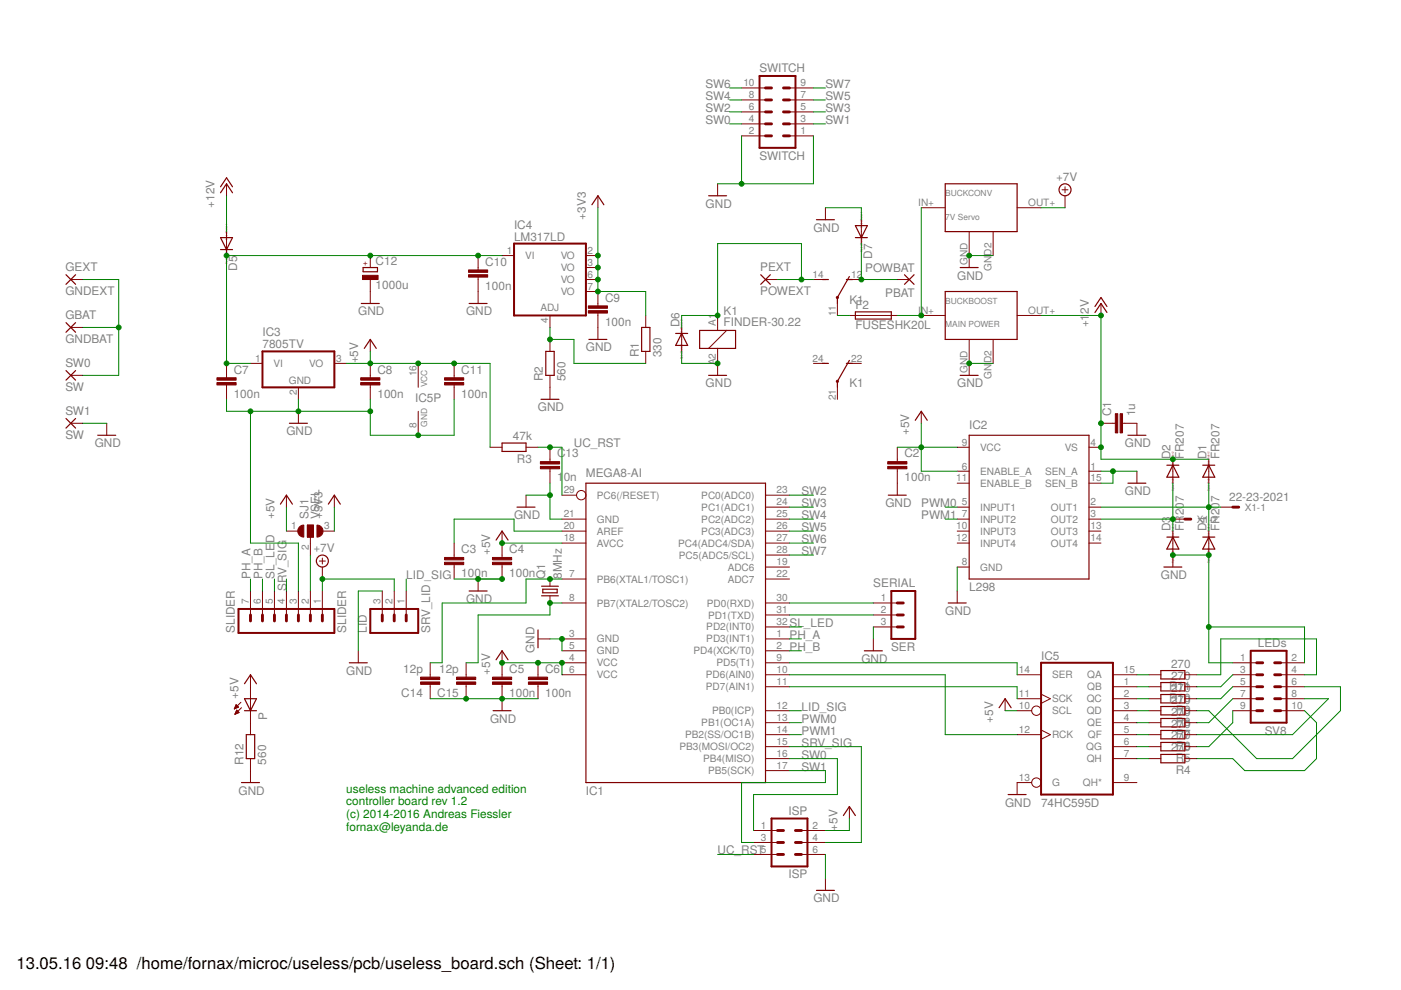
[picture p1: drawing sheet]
<svg xmlns="http://www.w3.org/2000/svg" width="297mm" height="210mm" viewBox="0 0 297 210" stroke-linecap="round" stroke-linejoin="round" font-family="sans-serif">
<g fill="none" stroke="#800000" stroke-width=".25">
<path d="M46.8 39.6l1.2-1.9 1.3 1.9M200.4 39h15.2v10.1h-15.2zM14 58.3l2 2M16 58.3l-2 2M46.8 40.9l1.2-1.9 1.3 1.9M46.8 50.4h2.5l-1.3 2.5zM46.8 52.9h2.5M77 56.7h3v.9h-3zM125.5 43.4l1.3-1.9 1.2 1.9M150.2 41.5h3.9M161.3 58.3l2 2M163.3 58.3l-2 2"/>
<path d="M173.1 46.6h3.8M174.4 59.3h1.2M179.5 59.3h1.2M180.1 58.6l-2.6 4.5v1.2M181.4 47.8h2.5l-1.3 2.6zM181.4 50.4h2.5M191.8 58.3l2 2M193.8 58.3l-2 2M203.6 56.7h3.8M14 68.4l2 2M14 78.6l2 2M16 68.4l-2 2"/>
<path d="M16 78.6l-2 2M76.6 64.3h3.8M77.2 73.9l1.3-1.9 1.3 1.9M99.5 64.3h3.8M115.7 74.5h1.8v5.1h-1.8zM124.9 72h3.8M136 69.4h1.8v5.1h-1.8zM143.3 70.7h2.5M144.5 70.7l1.3 2.5h-2.5zM148.3 70.1h7.7v3.8h-7.7zM150.2 79.6h3.9M174.4 77h1.2"/>
<path d="M179.5 77h1.2M180.1 76.4l-2.6 4.5v1.2M181.4 66.1h7.6v1.5h-7.6zM200.4 61.8h15.2v10.2h-15.2zM203.6 79.6h3.8M232.2 66.3l1.2-2 1.3 2M232.2 65l1.2-1.9 1.3 1.9M14 88.7l2 2.1M16 88.7l-2 2.1M20.7 92.3h3.8M61.4 89.7h3.8M106.4 93.9h5.1v1.8h-5.1z"/>
<path d="M114.7 84.7h3.8M194.1 89.1l1.2-1.9 1.3 1.9M205.5 92.3h25.4v30.5h-25.4zM239.1 92.3h3.9M247.4 98.6h2.5M248.7 98.6l1.2 2.6h-2.5zM255 98.6h2.6M256.3 98.6l1.3 2.6h-2.6zM59.5 106.9l1.2-1.9 1.3 1.9M69.6 106.9l1.3-1.9 1.3 1.9M105.2 114.5l1.2-1.9 1.3 1.9M109.6 107.5h3.8"/>
<path d="M124.2 102.4h38.1v63.5h-38.1zM188.3 105h3.9M239.1 102.4h3.9M247.4 113.9h2.5M248.7 113.9l1.2 2.5h-2.5zM255 113.9h2.6M256.3 113.9l1.3 2.5h-2.6zM99.5 125.3h3.8M105.2 139.9l1.2-1.9 1.3 1.9M114.1 133.6v3.8M114.8 124.3h3.6M114.8 126.3h3.6"/>
<path d="M115.1 124.9h3v.8h-3zM183.3 138h3.8M201 127.8h3.9M246.8 120.2h3.8M51.8 150.7h2.6M51.8 148.1h2.6l-1.3 2.6zM51.8 145l1.3-1.9 1.3 1.9M52.2 155.8h1.8v5h-1.8zM74.1 140.5h3.8M104.5 150.7h3.9M211.8 150.1l1.3-2 1.3 2M246.1 160h5.1v1.7h-5.1z"/>
<path d="M246.1 142.2h5.1v1.8h-5.1zM246.1 144.7h5.1v1.8h-5.1zM246.1 147.3h5.1v1.7h-5.1zM246.1 149.8h5.1v1.8h-5.1zM246.1 152.3h5.1v1.8h-5.1zM246.1 154.9h5.1v1.8h-5.1zM246.1 157.4h5.1v1.8h-5.1zM51.2 165.9h3.8M178.8 172.9l1.3-1.9 1.3 1.9M213.7 168.5h3.9M173.1 188.8h3.8"/>
<circle cx="225.8" cy="40.2" r="1.27"/>
<circle cx="68.3" cy="119" r="1.27"/>
</g>
<g fill="none" stroke="#800000" stroke-width=".21">
<path d="M157.2 18.6h5.1M167.4 18.6h5.1M48 39v2.5M152.1 39v2.5M157.2 28.8h5.1M157.2 26.3h5.1M157.2 23.7h5.1M157.2 21.2h5.1M167.4 28.8h5.1M167.4 26.3h5.1M167.4 23.7h5.1M167.4 21.2h5.1"/>
<path d="M225.8 39.6v1.3M15 59.3h2.5M48 49.1v5.1M78.5 54.2v2.5M78.5 59.3v5M101.4 54.2v3M101.4 58.8v5.5M106.4 54.2h2.6M124.2 59.3h2.6M124.2 54.2h2.6M124.2 56.7h2.6M126.8 41.5v2.5"/>
<path d="M162.3 59.3h2.5M172.5 59.3h2.5M175 44v2.6M180.1 59.3h2.5M182.6 46.6v5M190.2 59.3h2.6M195.3 44h5.1M205.5 49.1v7.6M210.6 49.1v5.1M215.6 44h5.1M225.2 40.2h1.2M225.8 41.5v2.5"/>
<path d="M15 69.4h2.5M15 79.6h2.5M48 77v3.1M53.1 77h2.5M70.9 77h2.5M78.5 72v2.5M78.5 77v3.1M88.7 77v5.1M96.3 77v3.1M116.6 66.9v2.5M116.6 72v2.5M116.6 79.6v5.1"/>
<path d="M124.2 61.8h2.6v3.1M126.8 66.4v5.6M136.9 66.9v2.5M136.9 74.5v2.5M144.5 69.4v5.1M152.1 66.9v3.2M152.1 73.9v5.7M154.1 70.1l-3.9 3.8M172.5 77h2.5M177.5 64.3v2.6M180.1 77h2.5M180.1 66.9h10.1"/>
<path d="M195.3 66.9h5.1M205.5 72v7.6M210.6 72v5M215.6 66.9h5.1M233.4 64.3v2.6M15 89.7h2.5M22.6 89.7v2.6M48 81.6v3.1M63.3 82.1v2.6M63.3 87.2v2.5M78.5 81.6v3.1M88.7 87.2v5.1"/>
<path d="M96.3 81.6v3.1M103.9 94.8h2.5M111.5 94.8h2.6M116.6 94.8v3.1M116.6 99.4v3M177.5 82.1v2.6M190.2 94.8v3.1M190.2 99.4v5.6M195.3 87.2v2.5M202.9 94.8h2.6M202.9 99.9h2.6M230.9 94.8h2.5"/>
<path d="M230.9 99.9h2.5M233.4 89.7h3.1M238 89.7h3v2.6M241 99.9v2.5M248.7 97.4v5M256.3 97.4v5M60.7 112.6h2.6M60.7 105v2.5M65.2 111.3h1.2v2.6h-1.2zM65.8 113.9v3.8M67.7 119h1.3M68.3 112.6h2.6"/>
<path d="M68.3 118.3v1.3M70.9 105v2.5M96.3 115.1v3.1M96.3 119.7v3.1M106.4 112.6v5.6M106.4 119.7v3.1M111.5 105v2.5M119.1 110.1h5.1M119.1 112.6h5.1M119.1 115.1h5.1M119.1 105h3.1M162.3 110.1h5.1"/>
<path d="M162.3 112.6h5.1M162.3 115.1h5.1M162.3 117.7h5.1M162.3 107.5h5.1M162.3 105h5.1M202.9 110.1h2.6M202.9 112.6h2.6M202.9 115.1h2.6M202.9 107.5h2.6M202.9 102.4h2.6M230.9 110.1h2.5M230.9 112.6h2.5"/>
<path d="M230.9 115.1h2.5M230.9 107.5h2.5M230.9 102.4h2.5M248.7 110.1h2.5M248.7 112.6v7.6M256.3 112.6v5.1M258.8 107.5h2.6M53.1 125.3v5.1M55.6 125.3v5.1M58.2 125.3v5.1M60.7 125.3v5.1M63.3 125.3v5.1"/>
<path d="M65.8 125.3v5.1M68.3 120.2v2.6M68.3 125.3v5.1M76 138v2.5M81 125.3v5.1M83.6 125.3v5.1M86.1 125.3v5.1M101.4 122.8v2.5M106.4 138v5.6M114.1 135.5h2.5M116.6 122.8v1.5M116.6 126.3v1.5"/>
<path d="M119.1 127.8h5.1M119.1 122.8h5.1M119.1 135.5h5.1M119.1 138h5.1M162.3 127.8h5.1M162.3 122.8h5.1M162.3 135.5h5.1M162.3 138h5.1M162.3 132.9h5.1M162.3 130.4h5.1M162.3 120.2h5.1M185.2 127.8h5"/>
<path d="M185.2 132.9h5M185.2 130.4h5M185.2 135.5v2.5M202.9 120.2h2.6M202.9 125.3v2.5M49.7 150.3h.1M49.7 150.2h.3M49.8 150.1h.5M49.8 149.9h.8M49.8 151.4h.2M49.9 149.8h.5M49.9 151.3h.4"/>
<path d="M50 149.7h.3M50 151.1h.6M50 149.6h.2M50 151h.6M50.1 149.4l-.4 .9M50.1 149.4l.5 .5M50.1 149.4h.1M50.1 150.9h.4M50.1 150.8h.3M50.1 150.6h.2M50.2 150.6l.5 .5-.9 .3zM50.6 149.9l-.9 .4"/>
<path d="M51.1 148.9l-1.4 1.4M51.2 150.1l-1.4 1.3M53.1 143.1v12.7M91.2 140.5v3.1M91.2 145.1v3M98.8 140.5v3.1M98.8 145.1v3M106.4 145.1v5.6M114.1 140.5v3.1M114.1 145.1v3M119.1 140.5h5.1M119.1 143.1h5.1"/>
<path d="M162.3 140.5h5.1M162.3 143.1h5.1M162.3 158.3h5.1M162.3 155.8h5.1M162.3 153.2h5.1M162.3 150.7h5.1M162.3 145.6h5.1M213.1 148.1v2.6M215.6 143.1h5.1M215.6 155.8h5.1M215.6 150.7h3.1M215.6 148.1h5.1"/>
<path d="M220.7 147.2l2 .9-2 1M220.7 154.8l2 1-2 1M236 143.1h5M236 158.3h5M236 155.8h5M236 153.2h5M236 150.7h5M236 145.6h5M236 148.1h5M243.6 143.1h2.5M243.6 158.3h2.5M243.6 155.8h2.5"/>
<path d="M243.6 153.2h2.5M243.6 150.7h2.5M243.6 145.6h2.5M243.6 148.1h2.5M251.2 143.1h2.5M251.2 158.3h2.5M251.2 155.8h2.5M251.2 153.2h2.5M251.2 150.7h2.5M251.2 145.6h2.5M251.2 148.1h2.5M261.4 140.5h5"/>
<path d="M261.4 143.1h5M261.4 150.7h5M261.4 145.6h5M261.4 148.1h5M271.5 140.5h5.1M271.5 143.1h5.1M271.5 150.7h5.1M271.5 145.6h5.1M271.5 148.1h5.1M53.1 160.8v5.1M159.8 176.1h5M159.8 178.6h5"/>
<path d="M162.3 163.4h5.1M162.3 160.8h5.1M169.9 176.1h5.1M169.9 178.6h5.1M180.1 171v2.5M218.7 165.9h-3.1v2.6M236 160.8h5M236 165.9h5M243.6 160.8h2.5M251.2 160.8h2.5M159.8 181.2h5M169.9 181.2h5.1"/>
<path d="M175 186.2v2.6"/>
<circle cx="123.2" cy="105" r=".99"/>
<circle cx="219.7" cy="150.7" r=".99"/>
<circle cx="219.7" cy="165.9" r=".99"/>
</g>
<g fill="none" stroke="#800000" stroke-width=".42">
<path d="M161 16.1h7.7v15.2h-7.7zM109 51.6h15.2v15.3h-15.2zM55.6 74.5h15.3v7.6h-15.3zM50.6 129.1h20.3v5.1h-20.3zM78.5 129.1h10.2v5.1h-10.2zM189 125.3h5.1v10.2h-5.1zM265.2 138h7.6v15.2h-7.6zM220.7 140.5h15.3v28h-15.3zM163.6 173.5h7.6v10.2h-7.6z"/>
<circle cx="177.5" cy="63.1" r=".13"/>
<circle cx="177.5" cy="80.9" r=".13"/>
</g>
<g fill="#800000" stroke="#800000" stroke-width=".21">
<path d="M67.2 111.3a1.27 1.27 0 0 1 1.3 1.3 1.27 1.27 0 0 1-1.3 1.3z" fill-rule="evenodd"/>
<path d="M63.5 111.8l.5-.4 .4-.1v2.6a1.27 1.27 0 0 1-1.1-.8 1.27 1.27 0 0 1 .2-1.3z" fill-rule="evenodd"/>
</g>
<g fill="#800000" stroke="#800000" stroke-width=".21">
<path d="M65.2 111.3h1.2v2.6h-1.2z"/>
<path d="M237.5 87.7h.5v4.1h-.5z"/>
<path d="M236.5 87.7h.5v4.1h-.5z"/>
<path d="M188.2 98.9h4.1v.5h-4.1z"/>
<path d="M188.2 97.9h4.1v.5h-4.1z"/>
<path d="M94.3 119.2h4v.5h-4z"/>
<path d="M94.3 118.2h4v.5h-4z"/>
<path d="M104.4 119.2h4.1v.5h-4.1z"/>
<path d="M104.4 118.2h4.1v.5h-4.1z"/>
<path d="M104.4 144.6h4.1v.5h-4.1z"/>
<path d="M104.4 143.6h4.1v.5h-4.1z"/>
<path d="M112 144.6h4.1v.5h-4.1z"/>
<path d="M112 143.6h4.1v.5h-4.1z"/>
<path d="M46 81.1h4.1v.5h-4.1z"/>
<path d="M46 80.1h4.1v.5h-4.1z"/>
<path d="M76.5 81.1h4v.5h-4z"/>
<path d="M76.5 80.1h4v.5h-4z"/>
<path d="M124.7 65.9h4.1v.5h-4.1z"/>
<path d="M124.7 64.9h4.1v.5h-4.1z"/>
<path d="M99.3 58.3h4.1v.5h-4.1z"/>
<path d="M99.3 57.2h4.1v.5h-4.1z"/>
<path d="M94.3 81.1h4v.5h-4z"/>
<path d="M94.3 80.1h4v.5h-4z"/>
<path d="M76.9 58.4h3.3v.9h-3.3z"/>
<path d="M114.6 98.9h4v.5h-4z"/>
<path d="M114.6 97.9h4v.5h-4z"/>
<path d="M89.2 143.6h4v.5h-4z"/>
<path d="M89.2 144.6h4v.5h-4z"/>
<path d="M96.8 143.6h4.1v.5h-4.1z"/>
<path d="M96.8 144.6h4.1v.5h-4.1z"/>
</g>
<g fill="none" stroke="#800000" stroke-width=".61">
<path d="M162.3 18.6h1.3M166.1 18.6h1.3M162.3 23.7h1.3M162.3 26.3h1.3M162.3 28.8h1.3M162.3 21.2h1.3M166.1 23.7h1.3M166.1 26.3h1.3M166.1 28.8h1.3M166.1 21.2h1.3M251.2 110.1h1.3M261.4 107.5h1.2"/>
<path d="M53.1 130.4v1.3M55.6 130.4v1.3M58.2 130.4v1.3M60.7 130.4v1.3M63.3 130.4v1.3M65.8 130.4v1.3M68.3 130.4v1.3M81 130.4v1.3M83.6 130.4v1.3M86.1 130.4v1.3M190.2 132.9h1.3M190.2 130.4h1.3"/>
<path d="M190.2 127.8h1.3M266.4 145.6h1.3M266.4 143.1h1.3M266.4 140.5h1.3M266.4 150.7h1.3M266.4 148.1h1.3M270.3 145.6h1.2M270.3 143.1h1.2M270.3 140.5h1.2M270.3 150.7h1.2M270.3 148.1h1.2M164.8 178.6h1.3"/>
<path d="M164.8 176.1h1.3M168.7 178.6h1.2M168.7 176.1h1.2M164.8 181.2h1.3M168.7 181.2h1.2"/>
</g>
<g fill="none" stroke="#008000" stroke-width=".21">
<path d="M154.7 18.6h2.5M172.5 18.6h2.5M154.7 21.2h2.5M154.7 23.7h2.5M154.7 26.3h2.5M157.2 28.8v10.2M172.5 28.8v10.2h-20.4M172.5 21.2h2.5M172.5 23.7h2.5M172.5 26.3h2.5M17.5 59.3h7.7v20.3h-7.7M48 41.5v7.6"/>
<path d="M106.4 54.2h-58.4v22.8h5.1M126.8 44v17.8h10.1v5.1M164.8 59.3h7.7M169.9 59.3v-7.7h-17.8v15.3h-7.6v2.5M175 44h7.6v2.6M182.6 51.6v7.7h7.6M195.3 44v22.9h-5.1M205.5 54.2h5.1M220.7 44h5.1M17.5 69.4h7.7M73.4 77h30.5v17.8M78.5 74.5v2.5"/>
<path d="M116.6 69.4v2.6h5.1v5h15.2M144.5 74.5v2.5h7.6M177.5 66.9h2.6M205.5 77h5.1M220.7 66.9h12.7v30.5h22.9M17.5 89.7h5.1M48 84.7v2.5h30.5M53.1 87.2v27.9h10.2v10.2M63.3 84.7v2.5M78.5 84.7v7.6h17.8v-7.6M114.1 94.8h5v10.2M190.2 94.8h12.7"/>
<path d="M195.3 89.7v10.2h7.6M233.4 99.9h7.6M236 99.9v2.5h-2.6M60.7 107.5v5.1M65.8 117.7v7.6M70.9 107.5v5.1M106.4 115.1h12.7M111.5 105h5.1M116.6 102.4v7.7h2.5M119.1 112.6h-10.1v-2.5h-12.7v5M167.4 107.5h5.1M167.4 110.1h5.1"/>
<path d="M167.4 115.1h5.1M167.4 117.7h5.1M167.4 105h5.1M167.4 112.6h5.1M200.4 107.5h2.5M200.4 110.1h2.5M233.4 107.5h25.4M233.4 110.1h15.3M248.7 117.7h7.6v22.8h5.1M248.7 102.4v10.2M256.3 102.4v10.2M53.1 122.8v2.5"/>
<path d="M55.6 122.8v2.5M58.2 122.8v2.5M60.7 122.8v2.5M68.3 125.3v-2.5h15.3v2.5M81 125.3h-5v12.7M86.1 122.8v2.5M96.3 122.8h10.1M116.6 135.5h2.5v2.5M119.1 122.8h-7.6v5h-17.8v12.7h-2.5M119.1 127.8h-2.5v2.6h-15.2v10.1h-2.6M167.4 132.9h2.5M167.4 135.5h2.5"/>
<path d="M167.4 127.8h17.8M167.4 130.4h17.8M167.4 138h2.5M185.2 132.9v2.6M202.9 120.2v5.1M256.3 132.9h20.3v7.6M91.2 148.1h22.9M106.4 140.5h12.7v2.6M167.4 140.5h48.2v2.6M167.4 158.3h15.2v20.3h-7.6M167.4 150.7h2.5M167.4 155.8h2.5"/>
<path d="M167.4 143.1h33v12.7h15.2M167.4 153.2h2.5M167.4 145.6h48.2v2.5M213.1 150.7h2.5M241 148.1h2.6M241 150.7h2.6M241 158.3h2.6M241 155.8h2.6M241 153.2h2.6M241 145.6h2.6M241 143.1h2.6M253.7 143.1h5.1v-7.6h20.3v7.6h-2.5"/>
<path d="M261.4 145.6l-2.6 2.5h-5.1M261.4 150.7v2.5l-5.1 5.1h-2.6M261.4 148.1l-5.1 5.1h-2.6M261.4 143.1l-2.6 2.5h-5.1M276.6 148.1h5.1l-7.7 7.7h-20.3M276.6 145.6h7.6v5.1l-10.2 10.1h-7.6l-10.1-10.1h-2.6M276.6 150.7l2.5 2.5v7.6l-2.5 2.6h-12.7l-2.5-2.6h-7.7M167.4 163.4h7.6v2.5h-17.8v12.7h2.6M167.4 160.8h10.1v7.7h-17.7v7.6M180.1 173.5v2.6h-5.1M241 160.8h2.6M152.1 181.2h7.7"/>
<path d="M175 181.2v5"/>
</g>
<g fill="#008000" stroke="#008000" stroke-width=".21">
<circle cx="256.3" cy="107.5" r=".51"/>
<circle cx="248.7" cy="110.1" r=".51"/>
<circle cx="25.2" cy="69.4" r=".51"/>
<circle cx="63.3" cy="87.2" r=".51"/>
<circle cx="78.5" cy="87.2" r=".51"/>
<circle cx="88.7" cy="92.3" r=".51"/>
<circle cx="53.1" cy="87.2" r=".51"/>
<circle cx="236" cy="99.9" r=".51"/>
<circle cx="248.7" cy="117.7" r=".51"/>
<circle cx="256.3" cy="117.7" r=".51"/>
<circle cx="256.3" cy="132.9" r=".51"/>
<circle cx="106.4" cy="122.8" r=".51"/>
<circle cx="101.4" cy="122.8" r=".51"/>
<circle cx="106.4" cy="148.1" r=".51"/>
<circle cx="98.8" cy="148.1" r=".51"/>
<circle cx="116.6" cy="105" r=".51"/>
<circle cx="119.1" cy="135.5" r=".51"/>
<circle cx="152.1" cy="77" r=".51"/>
<circle cx="205.5" cy="77" r=".51"/>
<circle cx="205.5" cy="54.2" r=".51"/>
<circle cx="157.2" cy="39" r=".51"/>
<circle cx="78.5" cy="77" r=".51"/>
<circle cx="88.7" cy="77" r=".51"/>
<circle cx="96.3" cy="77" r=".51"/>
<circle cx="195.3" cy="94.8" r=".51"/>
<circle cx="106.4" cy="115.1" r=".51"/>
<circle cx="114.1" cy="140.5" r=".51"/>
<circle cx="119.1" cy="140.5" r=".51"/>
<circle cx="106.4" cy="140.5" r=".51"/>
<circle cx="152.1" cy="66.9" r=".51"/>
<circle cx="169.9" cy="59.3" r=".51"/>
<circle cx="182.6" cy="59.3" r=".51"/>
<circle cx="195.3" cy="66.9" r=".51"/>
<circle cx="126.8" cy="54.2" r=".51"/>
<circle cx="126.8" cy="56.7" r=".51"/>
<circle cx="126.8" cy="59.3" r=".51"/>
<circle cx="126.8" cy="61.8" r=".51"/>
<circle cx="116.6" cy="72" r=".51"/>
<circle cx="48" cy="77" r=".51"/>
<circle cx="78.5" cy="54.2" r=".51"/>
<circle cx="101.4" cy="54.2" r=".51"/>
<circle cx="48" cy="54.2" r=".51"/>
<circle cx="68.3" cy="122.8" r=".51"/>
<circle cx="116.6" cy="94.8" r=".51"/>
<circle cx="233.4" cy="94.8" r=".51"/>
<circle cx="248.7" cy="97.4" r=".51"/>
<circle cx="233.4" cy="89.7" r=".51"/>
<circle cx="233.4" cy="66.9" r=".51"/>
<circle cx="116.6" cy="122.8" r=".51"/>
<circle cx="116.6" cy="127.8" r=".51"/>
</g>
<g font-size="3.5">
<text x="3.5" y="205.4">13.05.16</text>
<text x="18.2" y="205.4">09:48 /home/fornax/microc/useless/pcb/useless_board.sch (Sheet: 1/1)</text>
</g>
<g font-size="2.5" fill="#808080">
<text x="161" y="15.3">SWITCH</text>
<text x="149.6" y="18.6">SW6</text>
<text x="149.6" y="21.2">SW4</text>
<text x="149.6" y="23.7">SW2</text>
<text x="175" y="18.6">SW7</text>
<text x="175" y="21.2">SW5</text>
<text x="175" y="23.7">SW3</text>
<text x="149.6" y="26.3">SW0</text>
<text x="175" y="26.3">SW1</text>
<text x="161" y="33.9">SWITCH</text>
<text x="223.9" y="38.3">+7V</text>
<text x="45.5" y="44" transform="rotate(-90 45.5 44)">+12V</text>
<text x="124.2" y="46.6" transform="rotate(-90 124.2 46.6)">+3V3</text>
<text x="149.6" y="44">GND</text>
<text x="109" y="51">LM317LD</text>
<text x="109" y="48.5">IC4</text>
<text x="172.5" y="49.1">GND</text>
<text x="13.9" y="57.4">GEXT</text>
<text x="50.3" y="57.4" transform="rotate(-90 50.3 57.4)">D5</text>
<text x="79.6" y="56.3">C12</text>
<text x="102.9" y="56.4">C10</text>
<text x="161.2" y="57.4">PEXT</text>
<text x="183.4" y="57.8">POWBAT</text>
<text x="184.9" y="54.9" transform="rotate(-90 184.9 54.9)">D7</text>
<text x="202.9" y="59.3">GND</text>
<text x="13.9" y="62.6">GNDEXT</text>
<text x="79.6" y="61.3">1000u</text>
<text x="102.9" y="61.4">100n</text>
<text x="128.3" y="64">C9</text>
<text x="161.2" y="62.6">POWEXT</text>
<text x="180.1" y="64.4">K1</text>
<text x="181.4" y="65.5">F2</text>
<text x="187.7" y="62.9">PBAT</text>
<text x="13.9" y="67.6">GBAT</text>
<text x="55.6" y="71.3">IC3</text>
<text x="76" y="66.9">GND</text>
<text x="98.8" y="66.9">GND</text>
<text x="128.3" y="69.1">100n</text>
<text x="144.1" y="69.4" transform="rotate(-90 144.1 69.4)">D6</text>
<text x="153.4" y="69.1">FINDER-30.22</text>
<text x="153.4" y="66.9">K1</text>
<text x="181.4" y="69.8">FUSESHK20L</text>
<text x="230.9" y="69.4" transform="rotate(-90 230.9 69.4)">+1</text>
<text x="230.9" y="66.6" transform="rotate(-90 230.9 66.6)">2V</text>
<text x="13.9" y="72.7">GNDBAT</text>
<text x="13.9" y="77.7">SW0</text>
<text x="55.6" y="73.9">7805TV</text>
<text x="76" y="77.1" transform="rotate(-90 76 77.1)">+5V</text>
<text x="124.2" y="74.5">GND</text>
<text x="135.4" y="75.8" transform="rotate(-90 135.4 75.8)">R1</text>
<text x="140.2" y="75.8" transform="rotate(-90 140.2 75.8)">330</text>
<text x="13.9" y="82.9">SW</text>
<text x="49.6" y="79.2">C7</text>
<text x="80" y="79.2">C8</text>
<text x="97.8" y="79.2">C11</text>
<text x="115.1" y="80.9" transform="rotate(-90 115.1 80.9)">R2</text>
<text x="119.9" y="80.9" transform="rotate(-90 119.9 80.9)">560</text>
<text x="149.6" y="82.1">GND</text>
<text x="180.1" y="82.1">K1</text>
<text x="202.9" y="82.1">GND</text>
<text x="13.9" y="87.9">SW1</text>
<text x="49.6" y="84.3">100n</text>
<text x="80" y="84.3">100n</text>
<text x="88" y="85.3">IC5P</text>
<text x="97.8" y="84.3">100n</text>
<text x="114.1" y="87.2">GND</text>
<text x="235.6" y="88.2" transform="rotate(-90 235.6 88.2)">C1</text>
<text x="240.7" y="88.2" transform="rotate(-90 240.7 88.2)">1u</text>
<text x="13.9" y="93">SW</text>
<text x="20.1" y="94.8">GND</text>
<text x="60.7" y="92.3">GND</text>
<text x="108.7" y="93.3">47k</text>
<text x="121.7" y="94.8">UC_RST</text>
<text x="192.8" y="92.3" transform="rotate(-90 192.8 92.3)">+5V</text>
<text x="205.5" y="91">IC2</text>
<text x="238.5" y="94.8">GND</text>
<text x="109.6" y="98.1">R3</text>
<text x="118.1" y="97">C13</text>
<text x="124.2" y="101.2">MEGA8-AI</text>
<text x="191.8" y="97">C2</text>
<text x="248.2" y="97.4" transform="rotate(-90 248.2 97.4)">D2</text>
<text x="251" y="97.4" transform="rotate(-90 251 97.4)">FR207</text>
<text x="255.8" y="97.4" transform="rotate(-90 255.8 97.4)">D1</text>
<text x="258.6" y="97.4" transform="rotate(-90 258.6 97.4)">FR207</text>
<text x="118.1" y="102.1">1</text>
<text x="119.5" y="102.1">0n</text>
<text x="169.9" y="107.5">SW3</text>
<text x="169.9" y="105">SW2</text>
<text x="187.7" y="107.5">GND</text>
<text x="191.8" y="102.1">100n</text>
<text x="195.3" y="107.5">PWM0</text>
<text x="238.5" y="105">GND</text>
<text x="260.6" y="106.1">22-23-2021</text>
<text x="58.2" y="110.1" transform="rotate(-90 58.2 110.1)">+5V</text>
<text x="65.4" y="110.1" transform="rotate(-90 65.4 110.1)">SJ1</text>
<text x="67.7" y="110.1" transform="rotate(-90 67.7 110.1)">VSEL</text>
<text x="68.3" y="110.1" transform="rotate(-90 68.3 110.1)">+3V3</text>
<text x="109" y="110.1">GND</text>
<text x="169.9" y="112.6">SW5</text>
<text x="169.9" y="110.1">SW4</text>
<text x="195.3" y="110.1">PWM1</text>
<text x="248.2" y="112.6" transform="rotate(-90 248.2 112.6)">D3</text>
<text x="251" y="112.6" transform="rotate(-90 251 112.6)">FR207</text>
<text x="255.8" y="112.6" transform="rotate(-90 255.8 112.6)">D4</text>
<text x="258.6" y="112.6" transform="rotate(-90 258.6 112.6)">FR207</text>
<text x="66.4" y="117">+7V</text>
<text x="97.8" y="117.3">C3</text>
<text x="103.9" y="117.7" transform="rotate(-90 103.9 117.7)">+5V</text>
<text x="108" y="117.3">C4</text>
<text x="169.9" y="117.7">SW7</text>
<text x="169.9" y="115.1">SW6</text>
<text x="53.1" y="122.8" transform="rotate(-90 53.1 122.8)">PH_A</text>
<text x="55.6" y="122.8" transform="rotate(-90 55.6 122.8)">PH_B</text>
<text x="58.2" y="122.8" transform="rotate(-90 58.2 122.8)">SL_LED</text>
<text x="60.7" y="125.3" transform="rotate(-90 60.7 125.3)">SRV_SIG</text>
<text x="86.1" y="122.8">LID_SIG</text>
<text x="97.8" y="122.4">100n</text>
<text x="108" y="122.4">100n</text>
<text x="115.6" y="122.8" transform="rotate(-90 115.6 122.8)">Q1</text>
<text x="119.1" y="122.8" transform="rotate(-90 119.1 122.8)">8MHz</text>
<text x="185.1" y="124.5">SERIAL</text>
<text x="205.5" y="125.3">L298</text>
<text x="246.1" y="122.8">GND</text>
<text x="98.8" y="127.8">GND</text>
<text x="200.4" y="130.4">GND</text>
<text x="49.8" y="134.2" transform="rotate(-90 49.8 134.2)">SLIDER</text>
<text x="73.4" y="134.2" transform="rotate(-90 73.4 134.2)">SLIDER</text>
<text x="77.7" y="134.2" transform="rotate(-90 77.7 134.2)">LID</text>
<text x="91.2" y="134.2" transform="rotate(-90 91.2 134.2)">SRV_LID</text>
<text x="167.4" y="135.5">PH_A</text>
<text x="167.4" y="138">PH_B</text>
<text x="167.4" y="132.9">SL_LED</text>
<text x="188.9" y="138">SER</text>
<text x="266.7" y="137.2">LEDs</text>
<text x="73.4" y="143.1">GND</text>
<text x="85.5" y="142.7">12p</text>
<text x="93.1" y="142.7">12p</text>
<text x="103.9" y="143.1" transform="rotate(-90 103.9 143.1)">+5V</text>
<text x="108" y="142.7">C5</text>
<text x="113.3" y="138.5" transform="rotate(-90 113.3 138.5)">GND</text>
<text x="115.6" y="142.7">C6</text>
<text x="182.6" y="140.5">GND</text>
<text x="220.7" y="139.9">IC5</text>
<text x="248.3" y="141.6">270</text>
<text x="50.6" y="148.2" transform="rotate(-90 50.6 148.2)">+5V</text>
<text x="85.1" y="147.8">C14</text>
<text x="92.7" y="147.8">C15</text>
<text x="108" y="147.8">100n</text>
<text x="115.6" y="147.8">100n</text>
<text x="247.9" y="148.9">R10</text>
<text x="247.9" y="146.4">R11</text>
<text x="248.3" y="149.2">270</text>
<text x="248.3" y="146.6">270</text>
<text x="248.3" y="144.1">270</text>
<text x="56.7" y="152.7" transform="rotate(-90 56.7 152.7)">P</text>
<text x="103.9" y="153.2">GND</text>
<text x="169.9" y="155.8">PWM1</text>
<text x="169.9" y="153.2">PWM0</text>
<text x="169.9" y="150.7">LID_SIG</text>
<text x="210.6" y="153.2" transform="rotate(-90 210.6 153.2)">+5V</text>
<text x="248.3" y="154.2">2R8</text>
<text x="248.3" y="151.7">2R9</text>
<text x="249.7" y="154.2">70</text>
<text x="249.7" y="151.7">70</text>
<text x="268.1" y="155.8">SV8</text>
<text x="169.9" y="160.9">SW0</text>
<text x="169.9" y="158.3">SRV_SIG</text>
<text x="248.3" y="159.3">2R6</text>
<text x="248.3" y="156.8">2R7</text>
<text x="249.3" y="161.6">R5</text>
<text x="249.7" y="159.3">70</text>
<text x="249.7" y="156.8">70</text>
<text x="51.6" y="162.1" transform="rotate(-90 51.6 162.1)">R12</text>
<text x="56.4" y="162.1" transform="rotate(-90 56.4 162.1)">560</text>
<text x="169.9" y="163.4">SW1</text>
<text x="249.3" y="164.1">R4</text>
<text x="50.6" y="168.5">GND</text>
<text x="124.2" y="168.5">IC1</text>
<text x="167.2" y="172.8">ISP</text>
<text x="213.1" y="171">GND</text>
<text x="220.7" y="171">74HC595D</text>
<text x="177.6" y="176.1" transform="rotate(-90 177.6 176.1)">+5V</text>
<text x="152.2" y="181.2">UC_RST</text>
<text x="167.2" y="186.2">ISP</text>
<text x="172.5" y="191.3">GND</text>
</g>
<g font-size="2.5" fill="#008000">
<text x="73.4" y="168.1">useless machine advanced edition</text>
<text x="73.4" y="170.8">controller board rev 1.2</text>
<text x="73.4" y="173.4">(c) 2014-2016 Andreas Fiessler</text>
<text x="73.4" y="176.1">fornax@leyanda.de</text>
</g>
<g font-size="2.1" fill="#808080">
<text x="157.6" y="18.3">10</text>
<text x="158.8" y="23.4">6</text>
<text x="158.8" y="20.8">8</text>
<text x="169.7" y="23.4">5</text>
<text x="169.7" y="20.8">7</text>
<text x="169.7" y="18.3">9</text>
<text x="158.8" y="28.4">2</text>
<text x="158.8" y="25.9">4</text>
<text x="169.7" y="28.4">1</text>
<text x="169.7" y="25.9">3</text>
<text x="194.7" y="43.7">IN+</text>
<text x="218" y="43.7">OUT+</text>
<text x="107.4" y="53.8">1</text>
<text x="124.6" y="53.8">2</text>
<text x="111.3" y="55">VI</text>
<text x="118.9" y="55">VO</text>
<text x="118.9" y="57.5">VO</text>
<text x="124.6" y="56.4">3</text>
<text x="124.6" y="58.9">6</text>
<text x="172.3" y="58.9">14</text>
<text x="180.4" y="58.9">12</text>
<text x="205.1" y="56.2" transform="rotate(-90 205.1 56.2)">GND</text>
<text x="210.2" y="57.4" transform="rotate(-90 210.2 57.4)">GN</text>
<text x="210.2" y="54.2" transform="rotate(-90 210.2 54.2)">D2</text>
<text x="114.6" y="65.9">ADJ</text>
<text x="118.9" y="60">VO</text>
<text x="118.9" y="62.6">VO</text>
<text x="124.6" y="61.5">7</text>
<text x="116.2" y="68.4" transform="rotate(-90 116.2 68.4)">4</text>
<text x="151.8" y="69.1" transform="rotate(-90 151.8 69.1)">A1</text>
<text x="177.2" y="67.1" transform="rotate(-90 177.2 67.1)">11</text>
<text x="194.7" y="66.5">IN+</text>
<text x="218" y="66.5">OUT+</text>
<text x="54.1" y="76.7">1</text>
<text x="58" y="77.8">VI</text>
<text x="65.5" y="77.8">VO</text>
<text x="71.2" y="76.7">3</text>
<text x="151.8" y="77.5" transform="rotate(-90 151.8 77.5)">A2</text>
<text x="172.3" y="76.7">24</text>
<text x="180.4" y="76.7">22</text>
<text x="210.2" y="77" transform="rotate(-90 210.2 77)">D2</text>
<text x="61.2" y="81.4">GND</text>
<text x="62.9" y="83.7" transform="rotate(-90 62.9 83.7)">2</text>
<text x="88.3" y="79.8" transform="rotate(-90 88.3 79.8)">16</text>
<text x="205.1" y="79.1" transform="rotate(-90 205.1 79.1)">GND</text>
<text x="210.2" y="80.3" transform="rotate(-90 210.2 80.3)">GN</text>
<text x="177.2" y="84.9" transform="rotate(-90 177.2 84.9)">21</text>
<text x="88.3" y="90.7" transform="rotate(-90 88.3 90.7)">8</text>
<text x="203.9" y="94.5">9</text>
<text x="207.8" y="95.6">VCC</text>
<text x="225.8" y="95.6">VS</text>
<text x="231.2" y="94.5">4</text>
<text x="203.9" y="99.5">6</text>
<text x="207.8" y="100.7">ENABLE_A</text>
<text x="221.6" y="100.7">SEN_A</text>
<text x="231.2" y="99.5">1</text>
<text x="119.5" y="104.6">29</text>
<text x="126.6" y="105.7">PC6(/RESET)</text>
<text x="148.7" y="105.7">PC0(ADC0)</text>
<text x="164.6" y="107.2">24</text>
<text x="164.6" y="104.6">23</text>
<text x="202.8" y="102.1">11</text>
<text x="203.9" y="107.2">5</text>
<text x="207.8" y="103.2">ENABLE_B</text>
<text x="221.6" y="103.2">SEN_B</text>
<text x="231.2" y="102.1">15</text>
<text x="231.2" y="107.2">2</text>
<text x="61.7" y="112.2">1</text>
<text x="68.7" y="112.2">3</text>
<text x="119.5" y="109.7">21</text>
<text x="119.5" y="112.2">20</text>
<text x="126.6" y="110.8">GND</text>
<text x="126.6" y="113.4">AREF</text>
<text x="148.7" y="113.4">PC3(ADC3)</text>
<text x="148.7" y="110.8">PC2(ADC2)</text>
<text x="148.7" y="108.3">PC1(ADC1)</text>
<text x="164.6" y="112.2">26</text>
<text x="164.6" y="109.7">25</text>
<text x="202.8" y="112.2">10</text>
<text x="203.9" y="109.7">7</text>
<text x="207.8" y="113.4">INPUT3</text>
<text x="207.8" y="110.8">INPUT2</text>
<text x="207.8" y="108.3">INPUT1</text>
<text x="222.8" y="113.4">OUT3</text>
<text x="222.8" y="110.8">OUT2</text>
<text x="222.8" y="108.3">OUT1</text>
<text x="231.2" y="112.2">13</text>
<text x="231.2" y="109.7">3</text>
<text x="253.7" y="110.8">X1</text>
<text x="256.3" y="110.8">-2</text>
<text x="263.9" y="108.3">X1-1</text>
<text x="65.5" y="116.7" transform="rotate(-90 65.5 116.7)">2</text>
<text x="119.5" y="114.8">18</text>
<text x="126.6" y="115.9">AVCC</text>
<text x="143.8" y="115.9">PC4(ADC4/SDA)</text>
<text x="144" y="118.4">PC5(ADC5/SCL)</text>
<text x="164.6" y="119.9">19</text>
<text x="164.6" y="117.3">28</text>
<text x="164.6" y="114.8">27</text>
<text x="202.8" y="114.8">12</text>
<text x="203.9" y="119.9">8</text>
<text x="207.8" y="115.9">INPUT4</text>
<text x="222.8" y="115.9">OUT4</text>
<text x="231.2" y="114.8">14</text>
<text x="120.7" y="122.4">7</text>
<text x="126.6" y="123.5">PB6(XTAL1/TOSC1)</text>
<text x="154.3" y="123.5">ADC7</text>
<text x="154.3" y="121">ADC6</text>
<text x="164.6" y="122.4">22</text>
<text x="207.8" y="121">GND</text>
<text x="52.8" y="128" transform="rotate(-90 52.8 128)">7</text>
<text x="55.3" y="128" transform="rotate(-90 55.3 128)">6</text>
<text x="57.8" y="128" transform="rotate(-90 57.8 128)">5</text>
<text x="60.4" y="128" transform="rotate(-90 60.4 128)">4</text>
<text x="62.9" y="128" transform="rotate(-90 62.9 128)">3</text>
<text x="65.5" y="128" transform="rotate(-90 65.5 128)">2</text>
<text x="68" y="128" transform="rotate(-90 68 128)">1</text>
<text x="80.7" y="128" transform="rotate(-90 80.7 128)">3</text>
<text x="83.2" y="128" transform="rotate(-90 83.2 128)">2</text>
<text x="85.8" y="128" transform="rotate(-90 85.8 128)">1</text>
<text x="120.7" y="127.5">8</text>
<text x="126.6" y="128.6">PB7(XTAL2/TOSC2)</text>
<text x="149.9" y="128.6">PD0(RXD)</text>
<text x="150.1" y="131.1">PD1(TXD)</text>
<text x="164.6" y="130">31</text>
<text x="164.6" y="127.5">30</text>
<text x="186.7" y="127.5">1</text>
<text x="186.7" y="130">2</text>
<text x="120.7" y="135.1">3</text>
<text x="120.7" y="137.6">5</text>
<text x="126.6" y="136.2">GND</text>
<text x="149.8" y="136.2">PD3(INT1)</text>
<text x="149.8" y="133.7">PD2(INT0)</text>
<text x="164.6" y="137.6">2</text>
<text x="164.6" y="135.1">1</text>
<text x="164.6" y="132.6">32</text>
<text x="186.7" y="132.6">3</text>
<text x="120.7" y="140.2">4</text>
<text x="120.7" y="142.7">6</text>
<text x="126.6" y="138.8">GND</text>
<text x="126.6" y="141.3">VCC</text>
<text x="126.6" y="143.8">VCC</text>
<text x="147" y="138.8">PD4(XCK/T0)</text>
<text x="149.6" y="143.8">PD6(AIN0)</text>
<text x="151.9" y="141.3">PD5(T1)</text>
<text x="164.6" y="142.7">10</text>
<text x="164.6" y="140.2">9</text>
<text x="216" y="142.7">14</text>
<text x="223.1" y="143.8">SER</text>
<text x="230.5" y="143.8">QA</text>
<text x="238.3" y="142.7">15</text>
<text x="262.9" y="140.2">1</text>
<text x="262.9" y="142.7">3</text>
<text x="273.9" y="140.2">2</text>
<text x="273.9" y="142.7">4</text>
<text x="149.6" y="146.4">PD7(AIN1)</text>
<text x="164.6" y="145.3">11</text>
<text x="216" y="147.8">11</text>
<text x="223.1" y="148.9">SCK</text>
<text x="230.4" y="148.9">QC</text>
<text x="230.5" y="146.4">QB</text>
<text x="238.3" y="145.3">1</text>
<text x="238.3" y="147.8">2</text>
<text x="262.9" y="145.3">5</text>
<text x="262.9" y="147.8">7</text>
<text x="273.9" y="145.3">6</text>
<text x="273.9" y="147.8">8</text>
<text x="148.7" y="154">PB1(OC1A)</text>
<text x="151" y="151.5">PB0(ICP)</text>
<text x="164.6" y="155.4">14</text>
<text x="164.6" y="152.9">13</text>
<text x="164.6" y="150.3">12</text>
<text x="216" y="150.3">10</text>
<text x="216" y="155.4">12</text>
<text x="223.1" y="151.5">SCL</text>
<text x="230.4" y="151.5">QD</text>
<text x="230.5" y="154">QE</text>
<text x="238.3" y="150.3">3</text>
<text x="238.3" y="152.9">4</text>
<text x="238.3" y="155.4">5</text>
<text x="262.9" y="150.3">9</text>
<text x="273.9" y="150.3">10</text>
<text x="144.1" y="159.1">PB3(MOSI/OC2)</text>
<text x="145.3" y="156.5">PB2(SS/OC1B)</text>
<text x="149.1" y="161.6">PB4(MISO)</text>
<text x="164.6" y="160.5">16</text>
<text x="164.6" y="158">15</text>
<text x="223.1" y="156.5">RCK</text>
<text x="230.3" y="159.1">QG</text>
<text x="230.4" y="161.6">QH</text>
<text x="230.6" y="156.5">QF</text>
<text x="238.3" y="158">6</text>
<text x="238.3" y="160.5">7</text>
<text x="150.2" y="164.2">PB5(SCK)</text>
<text x="164.6" y="163">17</text>
<text x="216" y="165.6">13</text>
<text x="223.1" y="166.7">G</text>
<text x="229.6" y="166.7">QH*</text>
<text x="238.3" y="165.6">9</text>
<text x="161.3" y="175.7">1</text>
<text x="161.3" y="178.3">3</text>
<text x="172.3" y="175.7">2</text>
<text x="172.3" y="178.3">4</text>
<text x="161.3" y="180.8">5</text>
<text x="172.3" y="180.8">6</text>
</g>
<g font-size="1.8" fill="#808080">
<text x="200.4" y="41.5">BUCKCONV</text>
<text x="200.4" y="46.6">7V Servo</text>
<text x="200.4" y="64.4">BUCKBOOST</text>
<text x="200.4" y="69.4">MAIN POWER</text>
<text x="90.6" y="82.1" transform="rotate(-90 90.6 82.1)">VCC</text>
<text x="90.6" y="90.5" transform="rotate(-90 90.6 90.5)">GND</text>
</g>
<text font-size="1.8" fill="#800000" x="77.9" y="56.3" transform="rotate(-90 77.9 56.3)">+</text>
<g font-size=".6" fill="#800080">
<text x="48.2" y="50.8" transform="rotate(-90 48.2 50.8)">SpiceOrder 1</text>
<text x="182.8" y="53.3" transform="rotate(-90 182.8 53.3)">SpiceOrder 2</text>
<text x="182.8" y="48.3" transform="rotate(-90 182.8 48.3)">SpiceOrder 1</text>
<text x="48.2" y="55.9" transform="rotate(-90 48.2 55.9)">SpiceOrder 2</text>
<text x="144.7" y="71.1" transform="rotate(-90 144.7 71.1)">SpiceOrder 2</text>
<text x="144.7" y="76.2" transform="rotate(-90 144.7 76.2)">SpiceOrder</text>
<text x="144.7" y="73.1" transform="rotate(-90 144.7 73.1)">1</text>
<text x="248.8" y="101.1" transform="rotate(-90 248.8 101.1)">1</text>
<text x="248.8" y="99.1" transform="rotate(-90 248.8 99.1)">SpiceOrder 2</text>
<text x="256.5" y="101.1" transform="rotate(-90 256.5 101.1)">1</text>
<text x="256.5" y="99.1" transform="rotate(-90 256.5 99.1)">SpiceOrder 2</text>
<text x="248.8" y="104.1" transform="rotate(-90 248.8 104.1)">SpiceOrder</text>
<text x="256.5" y="104.1" transform="rotate(-90 256.5 104.1)">SpiceOrder</text>
<text x="248.8" y="119.4" transform="rotate(-90 248.8 119.4)">SpiceOrder</text>
<text x="248.8" y="116.3" transform="rotate(-90 248.8 116.3)">1</text>
<text x="248.8" y="114.3" transform="rotate(-90 248.8 114.3)">SpiceOrder 2</text>
<text x="256.5" y="119.4" transform="rotate(-90 256.5 119.4)">SpiceOrder</text>
<text x="256.5" y="116.3" transform="rotate(-90 256.5 116.3)">1</text>
<text x="256.5" y="114.3" transform="rotate(-90 256.5 114.3)">SpiceOrder 2</text>
</g>
</svg>
